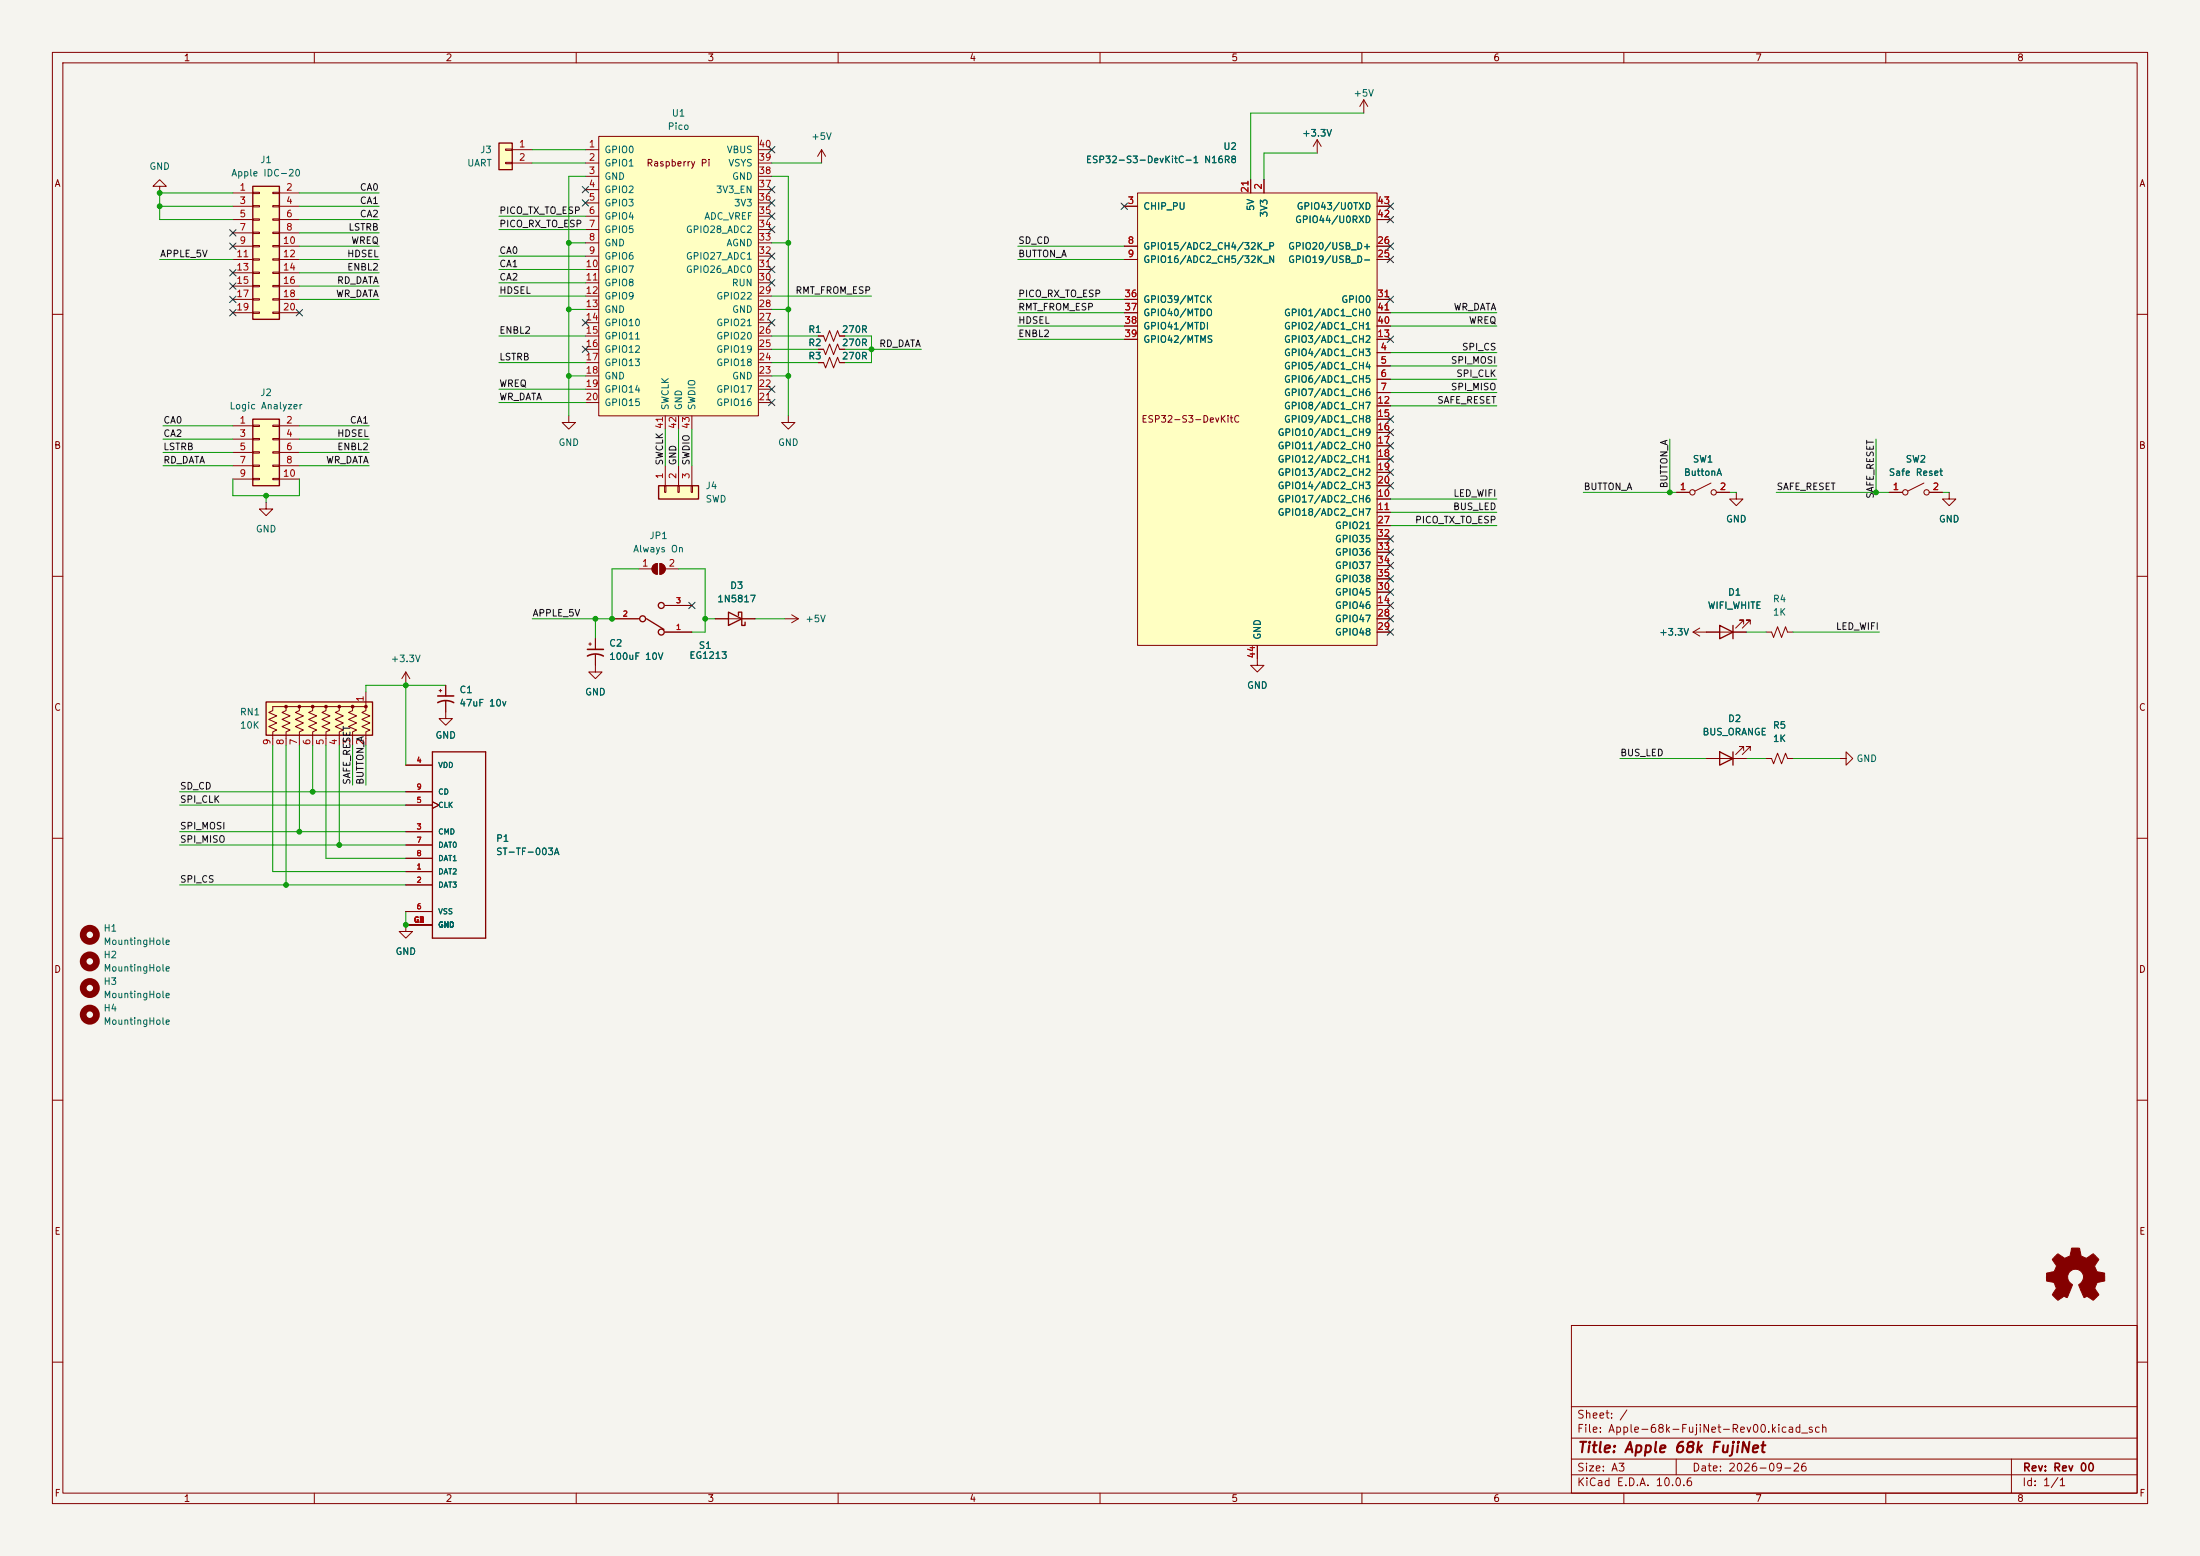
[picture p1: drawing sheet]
<svg xmlns="http://www.w3.org/2000/svg" width="420mm" height="297mm" viewBox="0 0 420 297" stroke-linecap="round" stroke-linejoin="round" font-family="sans-serif">
<path d="M0 0h420v297h-420z" fill="#f5f4ef" stroke="#f5f4ef" stroke-width=".19"/>
<g fill="none" stroke="#840000" stroke-width=".19">
<path d="M10 10h400v277h-400zM12 12h396v273h-396zM60 10v2M110 10v2M160 10v2M210 10v2M260 10v2M310 10v2M360 10v2M10 60h2M408 60h2M50.8 95.9v1.3h1.3l-1.3 1.2-1.3-1.2h1.3"/>
<path d="M320 94h2.6M326.6 92.2l-3 1.5M327.7 94h2.5M331.5 94v1.3h1.2l-1.2 1.2-1.3-1.2h1.3M360.7 94h2.5M367.3 92.2l-3.1 1.5M368.3 94h2.5M372.1 94v1.3h1.3l-1.3 1.2-1.3-1.2h1.3M10 110h2M324.5 119.9l-1.3 .8M332.9 119.1v-.7h-.8h.8l-1.6 1.5M334.1 119.1v-.7h-.7h.7l-1.5 1.5"/>
<path d="M408 110h2M323.2 120.7l1.3 .7M323.2 120.7h10.2M337.2 120.7h1l.4 1 .7-2.1 .8 2.1 .8-2.1 .3 1.1h1.1M10 160h2M325.8 144.8h7.6M332.9 143.3v-.8h-.8h.8l-1.6 1.5M334.1 143.3v-.8h-.7h.7l-1.5 1.5M337.2 144.8h1l.4 1 .7-2 .8 2 .8-2 .3 1h1.1M351.2 144.8h1.2v-1.3l1.3 1.3-1.3 1.3v-1.3M408 160h2M10 210h2"/>
<path d="M408 210h2M300 253h108v32h-108zM10 260h2M300 278.5h108M300 274.5h108M300 268.5h108M320 278.5v3M384 278.5v6.5M408 260h2M60 285v2M110 285v2M160 285v2"/>
<path d="M210 285v2M260 285v2M300 281.5h108M310 285v2M360 285v2"/>
<circle cx="323.1" cy="94" r=".51"/>
<circle cx="327.2" cy="94" r=".51"/>
<circle cx="363.7" cy="94" r=".51"/>
<circle cx="367.8" cy="94" r=".51"/>
</g>
<path d="M328.3 119.4l2.5 1.3-2.5 1.2zM330.8 119.4v2.5M328.3 143.5l2.5 1.3-2.5 1.3zM330.8 143.5v2.6" fill="none" stroke="#840000" stroke-width=".25"/>
<path d="M392.3 239.8l.6-.5 .9 .6a.62 .62 0 0 0 1 0l.4-.2 .3-1.4h1.5l.1 .4a1.13 1.13 0 0 0 .7 1.3l.5 .2 1.3-.9 1.1 1.1-.4 .6a.75 .75 0 0 0-.2 1.2l.2 .5 1.5 .3v1.5l-1.4 .3-.1 .1a1.18 1.18 0 0 0-.2 1.4l.6 .8-.1 .2-1 .9-.8-.6a.54 .54 0 0 0-.9 .1l-1.1-2.4a2.33 2.33 0 0 0 .9-1.9 1.54 1.54 0 0 0-2.5-.7 1.54 1.54 0 0 0 .5 2.5l-1 2.3a.4 .4 0 0 1-.3 .2 .4 .4 0 0 1-.4-.3l-1.1 .8-1-.9-.1-.2 .8-1.2-.2-.5a.71 .71 0 0 0-1-.7l-.7-.2v-1.5l.5-.1a1.11 1.11 0 0 0 1.2-.7 .72 .72 0 0 0-.2-1.2l-.4-.6z" fill="#840000" stroke="#840000" stroke-width=".19"/>
<path d="M48.3 80h5v12.7h-5z" fill="#ffffc2"/>
<path d="M48.3 80h5v12.7h-5zM82.5 143.5h10.2v35.6h-10.2z" fill="none" stroke="#840000" stroke-width=".25"/>
<g fill="none" stroke="#840000" stroke-width=".19">
<path d="M156.2 69.2h1l.4 1 .8-2 .7 2 .8-2 .4 1h1M156.2 66.7h1l.4 1 .8-2 .7 2 .8-2 .4 1h1M156.2 64.1h1l.4 1.1 .8-2.1 .7 2.1 .8-2.1 .4 1h1M44.4 81.3h3.9M44.4 83.8h3.9M44.4 86.4h3.9M44.4 88.9h3.9M44.4 91.4h3.9M48.3 81.2h1.2v.2h-1.2zM48.3 83.7h1.2v.2h-1.2zM48.3 86.2h1.2v.3h-1.2zM48.3 88.8h1.2v.2h-1.2z"/>
<path d="M48.3 91.3h1.2v.3h-1.2zM52.1 81.2h1.2v.2h-1.2zM52.1 83.7h1.2v.2h-1.2zM52.1 86.2h1.2v.3h-1.2zM52.1 88.8h1.2v.2h-1.2zM52.1 91.3h1.2v.3h-1.2zM53.3 81.3h3.8M53.3 83.8h3.8M53.3 86.4h3.8M53.3 88.9h3.8M53.3 91.4h3.8M149.9 118.1h2.5"/>
<path d="M151.1 117.3l1.3 .8M152.4 118.1l-1.3 .8M77.5 158.8h5M77.5 146.1h5M77.5 153.7h5M77.5 151.1h5M82.5 153l1.3 .7-1.3 .6M77.5 166.4h5M77.5 168.9h5M77.5 174h5M77.5 161.3h5M77.5 163.8h5"/>
<path d="M77.5 176.5h5"/>
</g>
<path d="M50.8 134h20.3v6.3h-20.3z" fill="#ffffc2"/>
<path d="M50.8 134h20.3v6.3h-20.3z" fill="none" stroke="#840000" stroke-width=".25"/>
<g fill="#840000" stroke="#840000" stroke-width=".19">
<circle cx="69.8" cy="134.9" r=".25"/>
<circle cx="67.3" cy="134.9" r=".25"/>
<circle cx="64.8" cy="134.9" r=".25"/>
<circle cx="62.2" cy="134.9" r=".25"/>
<circle cx="59.7" cy="134.9" r=".25"/>
<circle cx="57.1" cy="134.9" r=".25"/>
<circle cx="54.6" cy="134.9" r=".25"/>
</g>
<path d="M54.6 134.9v.7l-.8 .4 1.6 .7-1.6 .6 1.6 .7-1.6 .7 1.6 .6-.8 .4v2.5M57.1 134.9v.7l-.7 .4 1.5 .7-1.5 .6 1.5 .7-1.5 .7 1.5 .6-.8 .4v2.5M59.7 134.9v.7l-.8 .4 1.6 .7-1.6 .6 1.6 .7-1.6 .7 1.6 .6-.8 .4v2.5M62.2 134.9v.7l-.7 .4 1.5 .7-1.5 .6 1.5 .7-1.5 .7 1.5 .6-.8 .4v2.5M64.8 134.9v.7l-.8 .4 1.5 .7-1.5 .6 1.5 .7-1.5 .7 1.5 .6-.7 .4v2.5M67.3 134.9v.7l-.8 .4 1.6 .7-1.6 .6 1.6 .7-1.6 .7 1.6 .6-.8 .4v2.5M69.8 132.1v2.5M240 125.7v1.3h1.3l-1.3 1.3-1.2-1.3h1.2M52.1 142.2v-2.5l.7-.4-1.5-.6 1.5-.7-1.5-.7 1.5-.6-1.5-.7 .8-.4v-.7h17.7v.7l-.7 .4 1.5 .7-1.5 .6 1.5 .7-1.5 .7 1.5 .6-.8 .4v2.5" fill="none" stroke="#840000" stroke-width=".19"/>
<path d="M95.2 27.3h2.6v5.1h-2.6z" fill="#ffffc2"/>
<path d="M95.2 27.3h2.6v5.1h-2.6z" fill="none" stroke="#840000" stroke-width=".25"/>
<path d="M260.3 19.1l-.7 1.2M260.3 19.1l.8 1.2M260.3 19.1v2.5M96.5 28.4h1.3v.3h-1.3zM96.5 31h1.3v.2h-1.3zM97.8 28.6h3.8M97.8 31.1h3.8M251.5 26.7l-.8 1.2M251.5 26.7l.7 1.2M251.5 26.7v2.5" fill="none" stroke="#840000" stroke-width=".19"/>
<path d="M217.2 36.8h45.7v86.4h-45.7z" fill="#ffffc2"/>
<g fill="none" stroke="#840000" stroke-width=".19">
<path d="M30.5 35.6h1.2l-1.2-1.3-1.3 1.3h1.3v1.2M214.6 39.4h2.6M217.2 36.8h45.7v86.4h-45.7zM238.8 34.3v2.5M241.3 34.3v2.5M262.9 39.4h2.5M214.6 59.7h2.6M214.6 47h2.6M214.6 49.5h2.6M214.6 57.2h2.6M262.9 59.7h2.5M262.9 41.9h2.5"/>
<path d="M262.9 47h2.5M262.9 49.5h2.5M262.9 57.2h2.5M214.6 64.8h2.6M214.6 62.2h2.6M262.9 64.8h2.5M262.9 62.2h2.5M262.9 67.3h2.5M262.9 69.9h2.5M262.9 72.4h2.5M262.9 74.9h2.5M262.9 77.5h2.5"/>
<path d="M262.9 90.2h2.5M262.9 95.3h2.5M262.9 97.8h2.5M262.9 80h2.5M262.9 82.6h2.5M262.9 85.1h2.5M262.9 87.6h2.5M262.9 92.7h2.5M262.9 115.6h2.5M262.9 100.3h2.5M262.9 118.1h2.5M262.9 113h2.5"/>
<path d="M262.9 102.9h2.5M262.9 105.4h2.5M262.9 108h2.5M262.9 110.5h2.5M83.8 131.8h.5M84.1 131.6v.5M85.1 133.9v3.3h1.3l-1.3 1.2-1.3-1.2h1.3M85.1 130.8v2M113.7 127v1.3h1.2l-1.2 1.2-1.3-1.2h1.3M240 123.2v2.5M262.9 120.7h2.5M77.5 176.5v1.3h1.2l-1.2 1.3-1.3-1.3h1.3"/>
</g>
<path d="M83.6 134.1a3.2 3.2 0 0 1 3 0M83.6 132.8h3" fill="none" stroke="#840000" stroke-width=".3"/>
<g fill="none" stroke="#840000" stroke-width="1.3">
<circle cx="17.1" cy="178.4" r="1.27"/>
<circle cx="17.1" cy="188.6" r="1.27"/>
<circle cx="17.1" cy="193.7" r="1.27"/>
</g>
<path d="M48.3 35.6h5v25.4h-5z" fill="#ffffc2"/>
<path d="M48.3 35.6h5v25.4h-5z" fill="none" stroke="#840000" stroke-width=".25"/>
<g fill="none" stroke="#840000" stroke-width=".19">
<path d="M44.4 36.8h3.9M44.4 39.4h3.9M48.3 36.7h1.2v.3h-1.2zM48.3 39.2h1.2v.3h-1.2zM52.1 36.7h1.2v.3h-1.2zM52.1 39.2h1.2v.3h-1.2zM53.3 36.8h3.8M53.3 39.4h3.8M156.8 28.6l-.7 1.2M156.8 28.6l.8 1.2M156.8 28.6v2.5M44.4 41.9h3.9"/>
<path d="M44.4 44.5h3.9M44.4 47h3.9M44.4 49.5h3.9M44.4 52.1h3.9M44.4 54.6h3.9M44.4 57.2h3.9M44.4 59.7h3.9M48.3 41.8h1.2v.2h-1.2zM48.3 44.3h1.2v.3h-1.2zM48.3 46.9h1.2v.2h-1.2zM48.3 49.4h1.2v.3h-1.2zM48.3 51.9h1.2v.3h-1.2z"/>
<path d="M48.3 54.5h1.2v.2h-1.2zM48.3 57h1.2v.3h-1.2zM48.3 59.6h1.2v.2h-1.2zM52.1 41.8h1.2v.2h-1.2zM52.1 44.3h1.2v.3h-1.2zM52.1 46.9h1.2v.2h-1.2zM52.1 49.4h1.2v.3h-1.2zM52.1 51.9h1.2v.3h-1.2zM52.1 54.5h1.2v.2h-1.2zM52.1 57h1.2v.3h-1.2zM52.1 59.6h1.2v.2h-1.2zM53.3 41.9h3.8"/>
<path d="M53.3 44.5h3.8M53.3 47h3.8M53.3 49.5h3.8M53.3 52.1h3.8M53.3 54.6h3.8M53.3 57.2h3.8M53.3 59.7h3.8M108.6 79.4v1.2h1.3l-1.3 1.3-1.3-1.3h1.3M77.5 128.3l-.8 1.2M77.5 128.3l.7 1.2M77.5 128.3v2.5M112.4 122.9h.5"/>
<path d="M112.6 122.7v.5M113.7 121.9v2.1M113.7 125v2"/>
</g>
<circle cx="17.1" cy="183.5" r="1.27" fill="none" stroke="#840000" stroke-width="1.3"/>
<path d="M112.1 125.2a3.2 3.2 0 0 1 3.1 0M112.1 124h3.1" fill="none" stroke="#840000" stroke-width=".3"/>
<path d="M114.3 26h30.5v53.4h-30.5z" fill="#ffffc2"/>
<g fill="none" stroke="#840000" stroke-width=".19">
<path d="M111.8 28.6h2.5M111.8 31.1h2.5M111.8 33.7h2.5M111.8 36.2h2.5M111.8 38.7h2.5M114.3 26h30.5v53.4h-30.5zM144.8 28.6h2.5M144.8 31.1h2.5M144.8 33.7h2.5M144.8 36.2h2.5M144.8 38.7h2.5M111.8 41.3h2.5"/>
<path d="M111.8 43.8h2.5M111.8 46.4h2.5M111.8 48.9h2.5M111.8 51.4h2.5M111.8 54h2.5M111.8 56.5h2.5M111.8 59.1h2.5M144.8 41.3h2.5M144.8 43.8h2.5M144.8 46.4h2.5M144.8 48.9h2.5M144.8 51.4h2.5"/>
<path d="M144.8 54h2.5M144.8 56.5h2.5M144.8 59.1h2.5M111.8 61.6h2.5M111.8 64.1h2.5M111.8 66.7h2.5M111.8 69.2h2.5M111.8 71.8h2.5M111.8 74.3h2.5M111.8 76.8h2.5M127 79.4v2.5M129.5 79.4v2.5"/>
<path d="M132.1 79.4v2.5M144.8 61.6h2.5M144.8 64.1h2.5M144.8 66.7h2.5M144.8 69.2h2.5M144.8 71.8h2.5M144.8 74.3h2.5M144.8 76.8h2.5M150.5 79.4v1.2h1.3l-1.3 1.3-1.3-1.3h1.3M116.8 118.1h5.1M121.9 108.6h2.6M124.8 107.9l.7-.3v2a1.01 1.01 0 0 1-1-.6 1.01 1.01 0 0 1 .3-1.1z"/>
<path d="M126 109.6v-2a1.02 1.02 0 0 1 1 1 1.02 1.02 0 0 1-1 1M127 108.6h2.5M127 115.6h5.1M136.5 118.1h7.6M127 120.7h5.1"/>
</g>
<g fill="#840000" stroke="#840000" stroke-width=".19">
<path d="M124.8 107.9l.7-.3v2a1.01 1.01 0 0 1-1-.6 1.01 1.01 0 0 1 .3-1.1z"/>
<path d="M126 107.6a1.02 1.02 0 0 1 1 1 1.02 1.02 0 0 1-1 1z"/>
</g>
<g fill="none" stroke="#840000" stroke-width=".25">
<path d="M123.4 118.1l3.3 2M139.1 116.8l2.5 1.3-2.5 1.3zM141 117.5v-.7h.6v2.6h.6v-.7"/>
<circle cx="122.7" cy="118.1" r=".57"/>
<circle cx="126.2" cy="115.6" r=".57"/>
<circle cx="126.2" cy="120.7" r=".57"/>
</g>
<path d="M125.7 92.7h7.6v2.6h-7.6z" fill="#ffffc2"/>
<path d="M125.7 92.7h7.6v2.6h-7.6z" fill="none" stroke="#840000" stroke-width=".25"/>
<g fill="none" stroke="#840000" stroke-width=".19">
<path d="M214.6 39.4h2.6M238.8 34.3v2.5M241.3 34.3v2.5M262.9 39.4h2.5M214.6 59.7h2.6M214.6 47h2.6M214.6 49.5h2.6M214.6 57.2h2.6M262.9 59.7h2.5M262.9 41.9h2.5M262.9 47h2.5M262.9 49.5h2.5"/>
<path d="M262.9 57.2h2.5M156.2 64.1h1M156.2 66.7h1M156.2 69.2h1M160.3 64.1h1M160.3 66.7h1M160.3 69.2h1M214.6 64.8h2.6M214.6 62.2h2.6M262.9 64.8h2.5M262.9 62.2h2.5M262.9 67.3h2.5"/>
<path d="M262.9 69.9h2.5M262.9 72.4h2.5M262.9 74.9h2.5M262.9 77.5h2.5M126.9 92.7h.2v1.3h-.2zM127 88.9v3.8M129.4 92.7h.3v1.3h-.3zM129.5 88.9v3.8M132 92.7h.2v1.3h-.2zM132.1 88.9v3.8M262.9 90.2h2.5M262.9 95.3h2.5"/>
<path d="M262.9 97.8h2.5M262.9 80h2.5M262.9 82.6h2.5M262.9 85.1h2.5M262.9 87.6h2.5M262.9 92.7h2.5M320 94h2.6M327.7 94h2.5M360.7 94h2.5M368.3 94h2.5M116.8 118.1h5.1M127 115.6h5.1"/>
<path d="M136.5 118.1h2.6M141.6 118.1h2.5M262.9 118.1h2.5M262.9 115.6h2.5M262.9 100.3h2.5M262.9 113h2.5M262.9 102.9h2.5M262.9 105.4h2.5M262.9 108h2.5M262.9 110.5h2.5M85.1 130.8v2M85.1 133.9v2"/>
<path d="M113.7 121.9v2.1M113.7 125v2M127 120.7h5.1M240 123.2v2.5M262.9 120.7h2.5M325.8 120.7h2.5M330.8 120.7h2.6M77.5 158.8h5M77.5 146.1h5M77.5 153.7h5M77.5 151.1h5M82.5 153l1.3 .7-1.3 .6"/>
<path d="M325.8 144.8h2.5M330.8 144.8h2.6M337.2 144.8h1M341.2 144.8h1.1M77.5 166.4h5M77.5 168.9h5M77.5 174h5M77.5 161.3h5M77.5 163.8h5M77.5 176.5h5"/>
</g>
<g fill="none" stroke="#009600" stroke-width=".19">
<path d="M30.5 39.4h13.9M44.4 36.8h-13.9v5.1h13.9M57.1 36.8h15.3M57.1 39.4h15.3M101.6 28.6h10.2M101.6 31.1h10.2M111.8 33.7h-3.2v45.7M147.3 33.7h3.2v45.7M147.3 31.1h9.5M251.5 29.2h-10.2v5.1M260.3 21.6h-21.5v12.7M30.5 49.5h13.9"/>
<path d="M57.1 49.5h15.3M57.1 54.6h15.3M57.1 52.1h15.3M57.1 57.2h15.3M57.1 41.9h15.3M57.1 47h15.3M57.1 44.5h15.3M95.2 43.8h16.6M95.2 41.3h16.6M95.2 48.9h16.6M95.2 54h16.6M95.2 56.5h16.6"/>
<path d="M95.2 51.4h16.6M108.6 59.1h3.2M108.6 46.4h3.2M147.3 59.1h3.2M147.3 56.5h19.1M147.3 46.4h3.2M194.3 49.5h20.3M194.3 57.2h20.3M194.3 47h20.3M194.3 59.7h20.3M265.4 59.7h20.3M95.2 69.2h16.6"/>
<path d="M95.2 64.1h16.6M95.2 76.8h16.6M95.2 74.3h16.6M108.6 71.8h3.2M147.3 69.2h8.9M147.3 64.1h8.9M147.3 71.8h3.2M147.3 66.7h8.9M161.3 64.1h5.1v5.1h-5.1M161.3 66.7h14.6M194.3 64.8h20.3M194.3 62.2h20.3"/>
<path d="M265.4 72.4h20.3M265.4 74.9h20.3M265.4 77.5h20.3M265.4 67.3h20.3M265.4 69.9h20.3M265.4 62.2h20.3M31.1 81.3h13.3M31.1 88.9h13.3M31.1 86.4h13.3M31.1 83.8h13.3M44.4 91.4v3.2h12.7v-3.2M50.8 94.6v1.3"/>
<path d="M57.1 81.3h13.4M57.1 88.9h13.4M57.1 86.4h13.4M57.1 83.8h13.4M127 81.9v7M129.5 81.9v7M132.1 81.9v7M265.4 95.3h20.3M265.4 97.8h20.3M302.3 94h17.7M318.8 83.8v10.2M330.2 94h1.3"/>
<path d="M339.1 94h21.6M358.1 83.8v10.2M370.8 94h1.3M113.7 118.1v3.8M121.9 108.6h-5.1v9.5h-15.2M129.5 108.6h5.1v12.1h-2.5M134.6 118.1h1.9M144.1 118.1h5.8M265.4 100.3h20.3M77.5 130.8v15.3M85.1 130.8h-15.3v1.3M333.4 120.7h3.8"/>
<path d="M342.3 120.7h16.5M34.3 151.1h43.2M34.3 158.8h43.2M34.3 153.7h43.2M52.1 142.2v24.2h25.4M54.6 142.2v26.7M57.1 142.2v16.6M59.7 142.2v8.9M62.2 142.2v21.6h15.3M64.8 142.2v19.1M67.3 142.2v7.7M69.8 142.2v7.7"/>
<path d="M309.2 144.8h16.6M333.4 144.8h3.8M342.3 144.8h8.9M34.3 168.9h43.2M34.3 161.3h43.2M77.5 174v2.5"/>
</g>
<g fill="none" stroke="#000084" stroke-width=".19">
<path d="M111.2 35.6l1.2 1.2M111.2 38.1l1.2 1.2M112.4 35.6l-1.2 1.2M112.4 38.1l-1.2 1.2M146.7 28l1.2 1.2M146.7 38.1l1.2 1.2M146.7 35.6l1.2 1.2M147.9 28l-1.2 1.2M147.9 38.1l-1.2 1.2M147.9 35.6l-1.2 1.2M214 38.8l1.2 1.2M215.2 38.8l-1.2 1.2"/>
<path d="M264.8 38.8l1.2 1.2M266 38.8l-1.2 1.2M43.8 56.5l1.3 1.3M43.8 46.4l1.3 1.2M43.8 59.1l1.3 1.2M43.8 43.8l1.3 1.3M43.8 51.5l1.3 1.2M43.8 54l1.3 1.2M45.1 56.5l-1.3 1.3M45.1 59.1l-1.3 1.2M45.1 46.4l-1.3 1.2M45.1 43.8l-1.3 1.3"/>
<path d="M45.1 51.5l-1.3 1.2M45.1 54l-1.3 1.2M56.5 59.1l1.3 1.2M57.8 59.1l-1.3 1.2M146.7 53.4l1.2 1.2M146.7 50.8l1.2 1.2M146.7 40.7l1.2 1.2M146.7 43.2l1.2 1.2M146.7 48.3l1.2 1.2M147.9 53.4l-1.2 1.2M147.9 50.8l-1.2 1.2M147.9 40.7l-1.2 1.2"/>
<path d="M147.9 43.2l-1.2 1.2M147.9 48.3l-1.2 1.2M264.8 56.5l1.2 1.3M264.8 41.3l1.2 1.2M264.8 46.4l1.2 1.2M264.8 48.9l1.2 1.2M266 56.5l-1.2 1.3M266 41.3l-1.2 1.2M266 46.4l-1.2 1.2M266 48.9l-1.2 1.2M111.2 61l1.2 1.2M111.2 66.1l1.2 1.2"/>
<path d="M112.4 61l-1.2 1.2M112.4 66.1l-1.2 1.2M146.7 73.7l1.2 1.2M146.7 61l1.2 1.2M146.7 76.2l1.2 1.2M147.9 73.7l-1.2 1.2M147.9 61l-1.2 1.2M147.9 76.2l-1.2 1.2M264.8 79.4l1.2 1.2M264.8 64.2l1.2 1.2M266 79.4l-1.2 1.2M266 64.2l-1.2 1.2"/>
<path d="M264.8 92.1l1.2 1.2M264.8 89.6l1.2 1.2M264.8 87l1.2 1.2M264.8 84.5l1.2 1.2M264.8 81.9l1.2 1.3M266 92.1l-1.2 1.2M266 89.6l-1.2 1.2M266 87l-1.2 1.2M266 84.5l-1.2 1.2M266 81.9l-1.2 1.3M131.5 115l1.2 1.2M132.7 115l-1.2 1.2"/>
<path d="M264.8 115l1.2 1.2M264.8 117.5l1.2 1.2M264.8 112.4l1.2 1.2M264.8 107.3l1.2 1.3M264.8 109.9l1.2 1.2M264.8 104.8l1.2 1.2M264.8 102.3l1.2 1.2M266 115l-1.2 1.2M266 117.5l-1.2 1.2M266 112.4l-1.2 1.2M266 107.3l-1.2 1.3M266 109.9l-1.2 1.2"/>
<path d="M266 104.8l-1.2 1.2M266 102.3l-1.2 1.2M264.8 120l1.2 1.3M266 120l-1.2 1.3"/>
</g>
<g fill="#009600" stroke="#009600" stroke-width=".19">
<circle cx="150.5" cy="59.1" r=".46"/>
<circle cx="150.5" cy="46.4" r=".46"/>
<circle cx="150.5" cy="71.8" r=".46"/>
<circle cx="358.1" cy="94" r=".46"/>
<circle cx="318.8" cy="94" r=".46"/>
<circle cx="166.4" cy="66.7" r=".46"/>
<circle cx="50.8" cy="94.6" r=".46"/>
<circle cx="57.1" cy="158.8" r=".46"/>
<circle cx="64.8" cy="161.3" r=".46"/>
<circle cx="54.6" cy="168.9" r=".46"/>
<circle cx="59.7" cy="151.1" r=".46"/>
<circle cx="77.5" cy="176.5" r=".46"/>
<circle cx="77.5" cy="130.8" r=".46"/>
<circle cx="108.6" cy="46.4" r=".46"/>
<circle cx="108.6" cy="71.8" r=".46"/>
<circle cx="108.6" cy="59.1" r=".46"/>
<circle cx="30.5" cy="36.8" r=".46"/>
<circle cx="30.5" cy="39.4" r=".46"/>
<circle cx="134.6" cy="118.1" r=".46"/>
<circle cx="116.8" cy="118.1" r=".46"/>
<circle cx="113.7" cy="118.1" r=".46"/>
</g>
<text font-size="2" fill="#840000" x="301" y="277.8">Title: Apple 68k FujiNet</text>
<g font-size="1.5" fill="#840000">
<text x="300.9" y="273.8">File: Apple-68k-FujiNet-Rev00.kicad_sch</text>
<text x="300.9" y="271.1">Sheet: /</text>
<text x="300.9" y="281.2">Size: A3</text>
<text x="322.9" y="281.2">Date: 2026-09-26</text>
<text x="386" y="281.2">Rev: Rev 00</text>
<text x="300.9" y="284">KiCad E.D.A. 10.0.6</text>
<text x="385.9" y="284">Id: 1/1</text>
</g>
<g font-size="1.3" fill="#840000">
<text x="35" y="12">1</text>
<text x="85" y="12">2</text>
<text x="135" y="12">3</text>
<text x="185" y="12">4</text>
<text x="235" y="12">5</text>
<text x="285" y="12">6</text>
<text x="335" y="12">7</text>
<text x="385" y="12">8</text>
<text x="10.3" y="36">A</text>
<text x="123.3" y="32.1">Raspberry Pi</text>
<text x="408.3" y="36">A</text>
<text x="217.8" y="81">ESP32-S3-DevKitC</text>
<text x="10.2" y="86">B</text>
<text x="408.2" y="86">B</text>
<text x="10.2" y="136">C</text>
<text x="408.2" y="136">C</text>
<text x="10.2" y="186">D</text>
<text x="408.2" y="186">D</text>
<text x="10.3" y="236">E</text>
<text x="408.3" y="236">E</text>
<text x="10.3" y="286">F</text>
<text x="35" y="287">1</text>
<text x="85" y="287">2</text>
<text x="135" y="287">3</text>
<text x="185" y="287">4</text>
<text x="235" y="287">5</text>
<text x="285" y="287">6</text>
<text x="335" y="287">7</text>
<text x="385" y="287">8</text>
<text x="408.3" y="286">F</text>
</g>
<g font-size="1.3" fill="#006464">
<text x="128.1" y="22.6">U1</text>
<text x="258.3" y="18.7">+5V</text>
<text x="91.6" y="29.5">J3</text>
<text x="115.3" y="29.5">GPIO0</text>
<text x="127.4" y="25.1">Pico</text>
<text x="138.6" y="29.5">VBUS</text>
<text x="154.8" y="27">+5V</text>
<text x="233.4" y="28.9">U2</text>
<text x="248.5" y="26.4">+3.3V</text>
<text x="28.4" y="32.7">GND</text>
<text x="44.1" y="34">Apple IDC-20</text>
<text x="49.6" y="31.4">J1</text>
<text x="89.1" y="32.1">UART</text>
<text x="115.3" y="32.1">GPIO1</text>
<text x="115.3" y="34.6">GND</text>
<text x="138.9" y="32.1">VSYS</text>
<text x="139.7" y="34.6">GND</text>
<text x="207.2" y="31.4">ESP32-S3-DevKitC-1 N16R8</text>
<text x="115.3" y="37.2">GPIO2</text>
<text x="115.3" y="39.7">GPIO3</text>
<text x="136.6" y="37.2">3V3_EN</text>
<text x="140" y="39.7">3V3</text>
<text x="218.2" y="40.3">CHIP_PU</text>
<text x="239.7" y="40.4" transform="rotate(-90 239.7 40.4)">5V</text>
<text x="242.3" y="41.6" transform="rotate(-90 242.3 41.6)">3V3</text>
<text x="247.4" y="40.3">GPIO43/U0TXD</text>
<text x="115.3" y="42.2">GPIO4</text>
<text x="115.3" y="44.8">GPIO5</text>
<text x="115.3" y="47.3">GND</text>
<text x="130.8" y="44.8">GPIO28_ADC2</text>
<text x="134.3" y="42.2">ADC_VREF</text>
<text x="138.6" y="47.3">AGND</text>
<text x="218.2" y="48">GPIO15/ADC2_CH4/32K_P</text>
<text x="245.8" y="48">GPIO20/USB_D+</text>
<text x="247.1" y="42.9">GPIO44/U0RXD</text>
<text x="115.3" y="49.9">GPIO6</text>
<text x="115.3" y="52.4">GPIO7</text>
<text x="130.8" y="52.4">GPIO26_ADC0</text>
<text x="130.8" y="49.9">GPIO27_ADC1</text>
<text x="218.2" y="50.5">GPIO16/ADC2_CH5/32K_N</text>
<text x="245.8" y="50.5">GPIO19/USB_D-</text>
<text x="115.3" y="54.9">GPIO8</text>
<text x="115.3" y="57.5">GPIO9</text>
<text x="136.6" y="57.5">GPIO22</text>
<text x="139.6" y="54.9">RUN</text>
<text x="218.2" y="58.1">GPIO39/MTCK</text>
<text x="256" y="58.1">GPIO0</text>
<text x="115.3" y="60">GND</text>
<text x="115.3" y="62.6">GPIO10</text>
<text x="115.3" y="65.1">GPIO11</text>
<text x="136.6" y="65.1">GPIO20</text>
<text x="136.6" y="62.6">GPIO21</text>
<text x="139.7" y="60">GND</text>
<text x="154.2" y="63.8">R1</text>
<text x="160.6" y="63.8">270R</text>
<text x="218.2" y="65.7">GPIO42/MTMS</text>
<text x="218.2" y="60.7">GPIO40/MTDO</text>
<text x="218.2" y="63.2">GPIO41/MTDI</text>
<text x="245" y="63.2">GPIO2/ADC1_CH1</text>
<text x="245" y="60.7">GPIO1/ADC1_CH0</text>
<text x="245" y="65.7">GPIO3/ADC1_CH2</text>
<text x="115.3" y="67.6">GPIO12</text>
<text x="115.3" y="70.2">GPIO13</text>
<text x="136.6" y="70.2">GPIO18</text>
<text x="136.6" y="67.6">GPIO19</text>
<text x="154.2" y="68.9">R3</text>
<text x="154.2" y="66.4">R2</text>
<text x="160.6" y="68.9">270R</text>
<text x="160.6" y="66.4">270R</text>
<text x="245" y="68.3">GPIO4/ADC1_CH3</text>
<text x="245" y="70.8">GPIO5/ADC1_CH4</text>
<text x="49.6" y="75.9">J2</text>
<text x="115.3" y="72.7">GND</text>
<text x="115.3" y="75.3">GPIO14</text>
<text x="115.3" y="77.8">GPIO15</text>
<text x="136.6" y="77.8">GPIO16</text>
<text x="136.6" y="75.3">GPIO17</text>
<text x="139.7" y="72.7">GND</text>
<text x="245" y="73.4">GPIO6/ADC1_CH5</text>
<text x="245" y="75.9">GPIO7/ADC1_CH6</text>
<text x="43.7" y="78.4">Logic Analyzer</text>
<text x="128" y="78.4" transform="rotate(-90 128 78.4)">SWCLK</text>
<text x="130.5" y="78.4" transform="rotate(-90 130.5 78.4)">GND</text>
<text x="133" y="78.4" transform="rotate(-90 133 78.4)">SWDIO</text>
<text x="243.8" y="83.5">GPIO10/ADC1_CH9</text>
<text x="245" y="78.4">GPIO8/ADC1_CH7</text>
<text x="245" y="81">GPIO9/ADC1_CH8</text>
<text x="106.5" y="85.4">GND</text>
<text x="148.4" y="85.4">GND</text>
<text x="243.8" y="86.1">GPIO11/ADC2_CH0</text>
<text x="243.8" y="88.6">GPIO12/ADC2_CH1</text>
<text x="323.1" y="88.6">SW1</text>
<text x="363.7" y="88.6">SW2</text>
<text x="134.6" y="93.7">J4</text>
<text x="243.8" y="91.1">GPIO13/ADC2_CH2</text>
<text x="243.8" y="93.7">GPIO14/ADC2_CH3</text>
<text x="321.4" y="91.1">ButtonA</text>
<text x="360.5" y="91.1">Safe Reset</text>
<text x="48.7" y="101.9">GND</text>
<text x="134.6" y="96.2">SWD</text>
<text x="243.8" y="96.2">GPIO17/ADC2_CH6</text>
<text x="243.8" y="98.8">GPIO18/ADC2_CH7</text>
<text x="254.8" y="101.3">GPIO21</text>
<text x="329.4" y="100">GND</text>
<text x="370" y="100">GND</text>
<text x="120.8" y="105.7">Always On</text>
<text x="123.9" y="103.2">JP1</text>
<text x="254.8" y="103.8">GPIO35</text>
<text x="254.8" y="106.4">GPIO36</text>
<text x="139.3" y="112.7">D3</text>
<text x="254.8" y="114">GPIO45</text>
<text x="254.8" y="108.9">GPIO37</text>
<text x="254.8" y="111.5">GPIO38</text>
<text x="329.8" y="114">D1</text>
<text x="136.8" y="115.3">1N5817</text>
<text x="153.7" y="119.1">+5V</text>
<text x="254.8" y="116.5">GPIO46</text>
<text x="254.8" y="119.1">GPIO47</text>
<text x="325.9" y="116.5">WIFI_WHITE</text>
<text x="338.4" y="115.3">R4</text>
<text x="338.4" y="117.8">1K</text>
<text x="116.2" y="123.7">C2</text>
<text x="133.3" y="124.2">S1</text>
<text x="241" y="122.2" transform="rotate(-90 241 122.2)">GND</text>
<text x="254.8" y="121.6">GPIO48</text>
<text x="316.7" y="121.6">+3.3V</text>
<text x="74.5" y="126.7">+3.3V</text>
<text x="116.2" y="126.3">100uF 10V</text>
<text x="131.5" y="126.1">EG1213</text>
<text x="238" y="131.8">GND</text>
<text x="45.7" y="136.9">RN1</text>
<text x="87.6" y="132.6">C1</text>
<text x="87.6" y="135.2">47uF 10v</text>
<text x="111.6" y="133">GND</text>
<text x="45.7" y="139.4">10K</text>
<text x="83" y="141.3">GND</text>
<text x="324.9" y="140.7">BUS_ORANGE</text>
<text x="329.8" y="138.1">D2</text>
<text x="338.4" y="139.4">R5</text>
<text x="338.4" y="141.9">1K</text>
<text x="354.3" y="145.7">GND</text>
<text x="94.6" y="161">P1</text>
<text x="94.6" y="163.5">ST-TF-003A</text>
<text x="19.7" y="178.1">H1</text>
<text x="19.7" y="180.7">MountingHole</text>
<text x="19.7" y="183.2">H2</text>
<text x="19.7" y="185.7">MountingHole</text>
<text x="75.4" y="182.6">GND</text>
<text x="19.7" y="188.3">H3</text>
<text x="19.7" y="190.8">MountingHole</text>
<text x="19.7" y="193.4">H4</text>
<text x="19.7" y="195.9">MountingHole</text>
</g>
<g font-size="1.3" fill="#a90000">
<text x="99" y="28.4">1</text>
<text x="112.3" y="28.4">1</text>
<text x="144.7" y="28.4">40</text>
<text x="99" y="31">2</text>
<text x="112.3" y="31">2</text>
<text x="112.3" y="33.5">3</text>
<text x="144.7" y="33.5">38</text>
<text x="144.7" y="31">39</text>
<text x="45.6" y="36.7">1</text>
<text x="45.6" y="39.2">3</text>
<text x="45.6" y="41.8">5</text>
<text x="54.5" y="36.7">2</text>
<text x="54.5" y="39.2">4</text>
<text x="54.5" y="41.8">6</text>
<text x="112.3" y="36.1">4</text>
<text x="112.3" y="38.6">5</text>
<text x="112.3" y="41.1">6</text>
<text x="144.7" y="41.1">35</text>
<text x="144.7" y="38.6">36</text>
<text x="144.7" y="36.1">37</text>
<text x="215.2" y="39.2">3</text>
<text x="238.6" y="36.9" transform="rotate(-90 238.6 36.9)">21</text>
<text x="241.2" y="36.3" transform="rotate(-90 241.2 36.3)">2</text>
<text x="262.8" y="41.8">42</text>
<text x="262.8" y="39.2">43</text>
<text x="45.6" y="44.3">7</text>
<text x="45.6" y="46.9">9</text>
<text x="53.9" y="46.9">10</text>
<text x="54.5" y="44.3">8</text>
<text x="112.3" y="43.7">7</text>
<text x="112.3" y="46.2">8</text>
<text x="144.7" y="46.2">33</text>
<text x="144.7" y="43.7">34</text>
<text x="215.2" y="46.9">8</text>
<text x="262.8" y="46.9">26</text>
<text x="45" y="49.4">11</text>
<text x="45" y="51.9">13</text>
<text x="53.9" y="49.4">12</text>
<text x="53.9" y="51.9">14</text>
<text x="111.7" y="51.3">10</text>
<text x="111.7" y="53.8">11</text>
<text x="112.3" y="48.8">9</text>
<text x="144.7" y="53.8">30</text>
<text x="144.7" y="51.3">31</text>
<text x="144.7" y="48.8">32</text>
<text x="215.2" y="49.4">9</text>
<text x="262.8" y="49.4">25</text>
<text x="45" y="54.5">15</text>
<text x="45" y="57">17</text>
<text x="45" y="59.6">19</text>
<text x="53.9" y="54.5">16</text>
<text x="53.9" y="57">18</text>
<text x="53.9" y="59.6">20</text>
<text x="111.7" y="56.4">12</text>
<text x="111.7" y="58.9">13</text>
<text x="144.7" y="58.9">28</text>
<text x="144.7" y="56.4">29</text>
<text x="214.6" y="57">36</text>
<text x="214.6" y="59.6">37</text>
<text x="262.8" y="59.6">41</text>
<text x="262.8" y="57">31</text>
<text x="111.7" y="61.5">14</text>
<text x="111.7" y="64">15</text>
<text x="144.7" y="64">26</text>
<text x="144.7" y="61.5">27</text>
<text x="214.6" y="64.6">39</text>
<text x="214.6" y="62.1">38</text>
<text x="262.8" y="62.1">40</text>
<text x="262.8" y="64.6">13</text>
<text x="111.7" y="66.5">16</text>
<text x="111.7" y="69.1">17</text>
<text x="111.7" y="71.6">18</text>
<text x="144.7" y="71.6">23</text>
<text x="144.7" y="69.1">24</text>
<text x="144.7" y="66.5">25</text>
<text x="263.4" y="67.2">4</text>
<text x="263.4" y="69.7">5</text>
<text x="111.7" y="74.2">19</text>
<text x="111.7" y="76.7">20</text>
<text x="144.7" y="76.7">21</text>
<text x="144.7" y="74.2">22</text>
<text x="262.8" y="77.3">12</text>
<text x="263.4" y="72.3">6</text>
<text x="263.4" y="74.8">7</text>
<text x="45.6" y="81.1">1</text>
<text x="45.6" y="83.7">3</text>
<text x="54.5" y="81.1">2</text>
<text x="54.5" y="83.7">4</text>
<text x="129.4" y="82" transform="rotate(-90 129.4 82)">42</text>
<text x="262.8" y="79.9">15</text>
<text x="262.8" y="82.4">16</text>
<text x="45.6" y="86.2">5</text>
<text x="45.6" y="88.8">7</text>
<text x="54.5" y="86.2">6</text>
<text x="54.5" y="88.8">8</text>
<text x="262.8" y="85">17</text>
<text x="262.8" y="87.5">18</text>
<text x="45.6" y="91.3">9</text>
<text x="53.9" y="91.3">10</text>
<text x="126.9" y="91.5" transform="rotate(-90 126.9 91.5)">1</text>
<text x="129.4" y="91.5" transform="rotate(-90 129.4 91.5)">2</text>
<text x="131.9" y="91.5" transform="rotate(-90 131.9 91.5)">3</text>
<text x="262.8" y="90">19</text>
<text x="262.8" y="95.1">10</text>
<text x="262.8" y="92.6">20</text>
<text x="320.6" y="93.8">1</text>
<text x="328.2" y="93.8">2</text>
<text x="361.2" y="93.8">1</text>
<text x="368.8" y="93.8">2</text>
<text x="262.8" y="97.7">11</text>
<text x="262.8" y="100.2">27</text>
<text x="262.8" y="102.7">32</text>
<text x="262.8" y="105.3">33</text>
<text x="262.8" y="107.8">34</text>
<text x="122.5" y="108.5">1</text>
<text x="127.5" y="108.5">2</text>
<text x="262.8" y="112.9">30</text>
<text x="262.8" y="110.4">35</text>
<text x="262.8" y="115.4">14</text>
<text x="262.8" y="118">28</text>
<text x="239.9" y="125.8" transform="rotate(-90 239.9 125.8)">44</text>
<text x="262.8" y="120.5">29</text>
<text x="69.7" y="134.1" transform="rotate(-90 69.7 134.1)">1</text>
<text x="51.9" y="142.3" transform="rotate(-90 51.9 142.3)">9</text>
<text x="54.5" y="142.3" transform="rotate(-90 54.5 142.3)">8</text>
<text x="57" y="142.3" transform="rotate(-90 57 142.3)">7</text>
<text x="59.6" y="142.3" transform="rotate(-90 59.6 142.3)">6</text>
<text x="62.1" y="142.3" transform="rotate(-90 62.1 142.3)">5</text>
<text x="64.6" y="142.3" transform="rotate(-90 64.6 142.3)">4</text>
<text x="67.2" y="142.3" transform="rotate(-90 67.2 142.3)">3</text>
<text x="69.7" y="142.3" transform="rotate(-90 69.7 142.3)">2</text>
</g>
<g font-size="1.3" fill="#0f0f0f">
<text x="68.6" y="41.8">CA2</text>
<text x="68.6" y="36.7">CA0</text>
<text x="68.6" y="39.2">CA1</text>
<text x="95.2" y="41.1">PICO_TX_TO_ESP</text>
<text x="66.4" y="44.3">LSTRB</text>
<text x="67" y="46.9">WREQ</text>
<text x="95.2" y="43.7">PICO_RX_TO_ESP</text>
<text x="194.3" y="46.9">SD_CD</text>
<text x="30.5" y="49.4">APPLE_5V</text>
<text x="66.2" y="51.9">ENBL2</text>
<text x="66.2" y="49.4">HDSEL</text>
<text x="95.2" y="53.8">CA2</text>
<text x="95.2" y="51.3">CA1</text>
<text x="95.2" y="48.8">CA0</text>
<text x="194.3" y="49.4">BUTTON_A</text>
<text x="64.1" y="57">WR_DATA</text>
<text x="64.2" y="54.5">RD_DATA</text>
<text x="95.2" y="56.4">HDSEL</text>
<text x="151.7" y="56.4">RMT_FROM_ESP</text>
<text x="194.3" y="57">PICO_RX_TO_ESP</text>
<text x="194.3" y="59.6">RMT_FROM_ESP</text>
<text x="277.4" y="59.6">WR_DATA</text>
<text x="95.2" y="64">ENBL2</text>
<text x="194.3" y="64.6">ENBL2</text>
<text x="194.3" y="62.1">HDSEL</text>
<text x="280.3" y="62.1">WREQ</text>
<text x="95.2" y="69.1">LSTRB</text>
<text x="167.7" y="66.5">RD_DATA</text>
<text x="276.9" y="69.7">SPI_MOSI</text>
<text x="279" y="67.2">SPI_CS</text>
<text x="95.2" y="76.7">WR_DATA</text>
<text x="95.2" y="74.2">WREQ</text>
<text x="274.3" y="77.3">SAFE_RESET</text>
<text x="276.9" y="74.8">SPI_MISO</text>
<text x="277.9" y="72.3">SPI_CLK</text>
<text x="31.1" y="81.2">CA0</text>
<text x="31.1" y="83.7">CA2</text>
<text x="64.3" y="83.7">HDSEL</text>
<text x="66.7" y="81.2">CA1</text>
<text x="31.1" y="86.2">LSTRB</text>
<text x="31.1" y="88.8">RD_DATA</text>
<text x="62.2" y="88.8">WR_DATA</text>
<text x="64.3" y="86.2">ENBL2</text>
<text x="126.9" y="88.9" transform="rotate(-90 126.9 88.9)">SWCLK 41</text>
<text x="129.4" y="88.9" transform="rotate(-90 129.4 88.9)">GND</text>
<text x="132" y="88.9" transform="rotate(-90 132 88.9)">SWDIO 43</text>
<text x="277.4" y="95.1">LED_WIFI</text>
<text x="302.2" y="93.9">BUTTON_A</text>
<text x="318.6" y="93.3" transform="rotate(-90 318.6 93.3)">BUTTON_A</text>
<text x="339.1" y="93.9">SAFE_RESET</text>
<text x="358" y="95.3" transform="rotate(-90 358 95.3)">SAFE_RESET</text>
<text x="270" y="100.2">PICO_TX_TO_ESP</text>
<text x="277.3" y="97.7">BUS_LED</text>
<text x="101.6" y="118">APPLE_5V</text>
<text x="350.4" y="120.5">LED_WIFI</text>
<text x="67.2" y="149.9" transform="rotate(-90 67.2 149.9)">SAFE_RESET</text>
<text x="69.7" y="149.9" transform="rotate(-90 69.7 149.9)">BUTTON_A</text>
<text x="309.2" y="144.7">BUS_LED</text>
<text x="34.3" y="151">SD_CD</text>
<text x="34.3" y="153.5">SPI_CLK</text>
<text x="34.3" y="161.2">SPI_MISO</text>
<text x="34.3" y="158.6">SPI_MOSI</text>
<text x="34.3" y="168.8">SPI_CS</text>
</g>
<g font-size="1" fill="#a90000">
<text x="118.8" y="117.9">2</text>
<text x="129" y="115.4">3</text>
<text x="129" y="120.5">1</text>
<text x="79.4" y="145.9">4</text>
<text x="79.4" y="153.5">5</text>
<text x="79.4" y="150.9">9</text>
<text x="79.4" y="158.6">3</text>
<text x="79.4" y="161.1">7</text>
<text x="79.4" y="166.2">1</text>
<text x="79.4" y="163.6">8</text>
<text x="79.4" y="168.7">2</text>
<text x="79.4" y="173.8">6</text>
<text x="78.9" y="176.3">G2</text>
<text x="79.9" y="176.3">3</text>
<text x="79.9" y="176.3">4</text>
<text x="79.9" y="176.3">1</text>
</g>
<g font-size="1" fill="#006464">
<text x="83.6" y="146.8">VDD</text>
<text x="83.6" y="154.4">CLK</text>
<text x="83.6" y="151.9">CD</text>
<text x="83.6" y="159.5">CMD</text>
<text x="83.6" y="167.1">DAT2</text>
<text x="83.6" y="162.1">DAT0</text>
<text x="83.6" y="164.6">DAT1</text>
<text x="83.6" y="169.7">DAT3</text>
<text x="83.6" y="174.8">VSS</text>
<text x="83.6" y="177.3">GND</text>
</g>
</svg>
